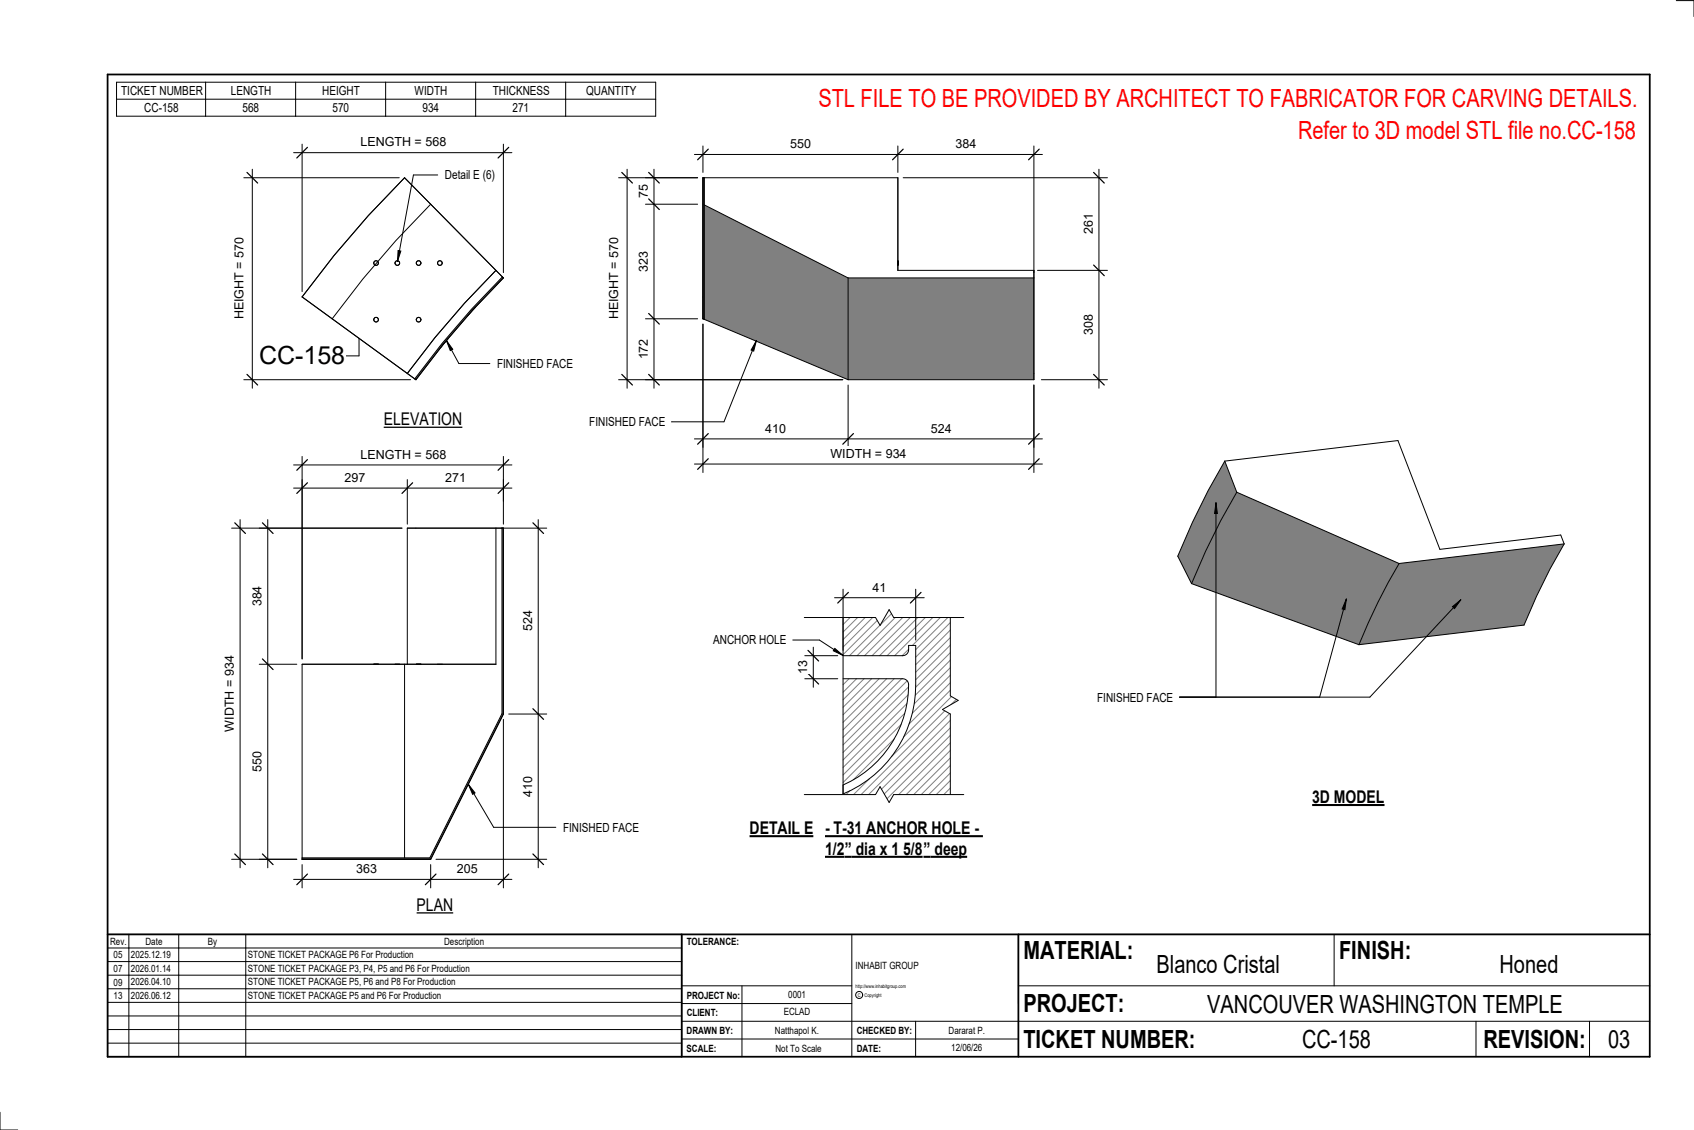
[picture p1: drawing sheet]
<svg xmlns="http://www.w3.org/2000/svg" width="914mm" height="610mm" viewBox="0 0 914 610" stroke-linecap="round" stroke-linejoin="round" font-family="sans-serif">
<g fill="#808080">
<path d="M668 266l87 38a313 313 0 0 0-21 44l-91-33 8-18 8-16z"/>
<path d="M661 249l7 17-9 15-8 16-8 18-7-15 8-18 8-17z"/>
<path d="M755 304l89-11-7 14-8 15-6 15-89 11 10-23z"/>
</g>
<path d="M661 249l-9 16-8 17-8 18 7 15M661 249l7 17M661 249l94-11 22 58 65-7 2 4M668 266l-9 15-8 16-8 18M668 266l87 38M844 293l-7 14-8 15-6 15-89 11M844 293l-89 11M643 315l91 33M755 304a313 313 0 0 0-21 44" fill="none" stroke="#000" stroke-width=".54"/>
<g fill="#808080">
<path d="M380 111l78 39v55l-78-33z"/>
<path d="M458 150h100v55h-100z"/>
</g>
<path d="M379 96h1v76h-1z" fill="#7c7c7c"/>
<g fill="none" stroke="#000" stroke-width=".54">
<path d="M379 96v64M379 96v76M379 96h106M380 96v76h-1M485 96v50M379 110v62M380 111l78 39M458 150v55M458 150h100M485 141v1zM485 142v1zM485 146h73"/>
<path d="M558 146v59M558 150v55M558 146v4M379 172l79 33M458 205h100"/>
</g>
<path d="M271 149l1 1-17 17-16 19-15 19v-1l15-19 15-18z" fill="#7c7c7c"/>
<g fill="none" stroke="#000" stroke-width=".54">
<path d="M268 146l-17 18-16 18-15 19M272 150l-40-40-18 20-18 20-17 22 45 33M272 150l-54-54-19 20-19 22-17 22 61 45M272 150l-17 17-16 19-15 19M272 150l-1-1-17 18-15 18-15 19v1M257 166l-5 4M242 183l-4 5"/>
<circle cx="203" cy="142" r="1.2"/>
<circle cx="214" cy="142" r="1.2"/>
<circle cx="226" cy="142" r="1.2"/>
<circle cx="237" cy="142" r="1.2"/>
<circle cx="203" cy="172" r="1.2"/>
<circle cx="226" cy="172" r="1.2"/>
</g>
<path d="M271 285h1v100l-40 79h-69v-1h69l39-78z" fill="#7c7c7c"/>
<g fill="none" stroke="#000" stroke-width=".54">
<path d="M220 285h48M220 285h52M220 285v73h48M268 285v73M268 285h4M271 285v100l-39 78h-69M272 285v100M163 358h55v105M163 358v106M163 358h105M202 358h2M213 358h3"/>
<path d="M225 358h2M272 385l-40 79M163 464h55M163 464h69M179 464h53"/>
</g>
<path d="M455 328v26h33l2-2v-4h4a122 122 0 0 1-1 36 63 63 0 0 1-38 44v5h62v-105zM455 366v57a58 58 0 0 0 35-55l-1-1-2-1z" fill="#fff"/>
<g fill="none" stroke="#808080" stroke-width=".54">
<path d="M456 328l-1 1M460 328l-5 5M464 328l-9 9M468 328l-13 13M472 328l-17 17M476 328l-21 21M480 328l-25 25M484 328l-25 26M488 328l-25 26M492 328l-25 26M496 328l-25 26M501 328l-26 26"/>
<path d="M505 328l-26 26M509 328l-26 26M513 328l-20 20M517 328l-23 22M517 332l-23 23M517 336l-23 23M517 340l-23 23M490 350l-3 4M517 344l-23 23M517 348l-23 23M517 352l-23 23M517 356l-23 24"/>
<path d="M517 360l-25 25M458 366l-3 3M462 366l-7 7M466 366l-11 12M470 366l-15 16M475 366l-20 20M479 366l-24 24M483 366l-28 28M487 366l-32 32M490 380l-35 34M490 367l-35 35M490 375l-35 35"/>
<path d="M490 371l-35 35M517 364l-26 27M517 368l-29 30M517 372l-36 36M517 376l-57 57M483 399l-22 22M486 391l-31 31M488 385l-33 33M517 380l-53 53M517 384l-49 49M517 388l-45 45M517 392l-41 41"/>
<path d="M517 397l-36 36M517 401l-32 32M517 405l-28 28M517 409l-24 24M517 413l-20 20M517 417l-16 16M459 427l-4 3M469 420l-13 13M517 421l-12 12M517 425l-8 8M517 429l-4 4M517 433h.1"/>
</g>
<path d="M488 96h110M593 91v118M560 146h38M562 205h36M455 328h62v105h-62zM455 354h33l2-2v-4h4a122 122 0 0 1-1 36 63 63 0 0 1-38 44M455 366h32l2 1 1 1a58 58 0 0 1-35 55" fill="none" stroke="#000" stroke-width=".54"/>
<path d="M590 93l6 6M590 143l6 6M590 202l6 6" fill="none" stroke="#000" stroke-width=".67"/>
<g fill="#fff">
<path d="M584 170h7v11h-7z"/>
<path d="M584 115h7v11h-7z"/>
</g>
<path d="M348 96h29M353 91v118M348 110h29M348 172h29M348 205h107" fill="none" stroke="#000" stroke-width=".54"/>
<path d="M350 93l6 6M350 107l6 6M350 169l6 6M350 202l6 6" fill="none" stroke="#000" stroke-width=".67"/>
<g fill="#fff">
<path d="M344 183h7v11h-7z"/>
<path d="M344 136h7v11h-7z"/>
<path d="M344 99h7v8h-7z"/>
</g>
<path d="M334 96h43M339 91v118M334 205h121" fill="none" stroke="#000" stroke-width=".54"/>
<path d="M336 93l5 6M336 202l5 6" fill="none" stroke="#000" stroke-width=".67"/>
<path d="M328 128h7v44h-7z" fill="#fff"/>
<path d="M379 175v66M458 208v33M558 208v33M375 237h188" fill="none" stroke="#000" stroke-width=".54"/>
<path d="M382 234l-5 6M461 234l-6 6M561 234l-6 6" fill="none" stroke="#000" stroke-width=".67"/>
<g fill="#fff">
<path d="M413 227h11v8h-11z"/>
<path d="M502 227h11v8h-11z"/>
</g>
<path d="M379 175v80M558 208v47M375 250h188" fill="none" stroke="#000" stroke-width=".54"/>
<path d="M382 247l-5 6M561 247l-6 6" fill="none" stroke="#000" stroke-width=".67"/>
<path d="M448 241h41v8h-41z" fill="#fff"/>
<path d="M379 79v14M485 79v14M558 79v68M375 83h188" fill="none" stroke="#000" stroke-width=".54"/>
<path d="M382 80l-5 6M488 80l-6 6M561 80l-6 6" fill="none" stroke="#000" stroke-width=".67"/>
<g fill="#fff">
<path d="M427 74h11v8h-11z"/>
<path d="M516 74h11v8h-11z"/>
</g>
<path d="M163 78v79M272 78v69M158 82h118" fill="none" stroke="#000" stroke-width=".54"/>
<path d="M166 79l-6 6M275 79l-6 6" fill="none" stroke="#000" stroke-width=".67"/>
<path d="M195 73h45v8h-45z" fill="#fff"/>
<path d="M132 96h84M136 91v118M132 205h90" fill="none" stroke="#000" stroke-width=".54"/>
<path d="M133 93l6 6M133 202l6 6" fill="none" stroke="#000" stroke-width=".67"/>
<path d="M125 128h8v44h-8z" fill="#fff"/>
<path d="M215 135h1l-1 6z" fill="#000"/>
<path d="M236 94h-13l-8 47M215 135h1l-1 6z" fill="none" stroke="#000" stroke-width=".54"/>
<path d="M240 91h27v7h-27z" fill="#fff"/>
<path d="M194 183v9h-7" fill="none" stroke="#000" stroke-width=".54"/>
<path d="M140 184h47v16h-47z" fill="#fff"/>
<path d="M163 259v96M220 259v24M272 259v24M158 263h118" fill="none" stroke="#000" stroke-width=".54"/>
<path d="M166 260l-6 6M223 260l-6 6M275 260l-6 6" fill="none" stroke="#000" stroke-width=".67"/>
<g fill="#fff">
<path d="M186 254h11v7h-11z"/>
<path d="M240 254h11v7h-11z"/>
</g>
<path d="M158 251h118M163 246v109M272 246v24" fill="none" stroke="#000" stroke-width=".54"/>
<path d="M166 248l-6 6M275 248l-6 6" fill="none" stroke="#000" stroke-width=".67"/>
<path d="M195 241h45v8h-45z" fill="#fff"/>
<path d="M272 388v91M158 474h118M163 466v13M232 466v13" fill="none" stroke="#000" stroke-width=".54"/>
<path d="M166 472l-6 5M235 472l-5 5M275 472l-6 5" fill="none" stroke="#000" stroke-width=".67"/>
<g fill="#fff">
<path d="M192 465h11v8h-11z"/>
<path d="M247 465h11v8h-11z"/>
</g>
<path d="M140 285h77M145 280v188M140 358h20M140 464h20" fill="none" stroke="#000" stroke-width=".54"/>
<path d="M142 282l5 6M142 355l5 6M142 461l5 5" fill="none" stroke="#000" stroke-width=".67"/>
<g fill="#fff">
<path d="M135 316h8v11h-8z"/>
<path d="M135 405h8v11h-8z"/>
</g>
<path d="M125 285h92M130 280v188M125 464h35" fill="none" stroke="#000" stroke-width=".54"/>
<path d="M127 282l5 6M127 461l5 5" fill="none" stroke="#000" stroke-width=".67"/>
<path d="M120 354h8v41h-8z" fill="#fff"/>
<path d="M271 285h24M291 280v188M275 385h20M235 464h60" fill="none" stroke="#000" stroke-width=".54"/>
<path d="M288 282l5 6M288 382l5 6M288 461l5 5" fill="none" stroke="#000" stroke-width=".67"/>
<g fill="#fff">
<path d="M281 330h8v11h-8z"/>
<path d="M281 419h8v11h-8z"/>
<path d="M513 328h7v105h-7v-48l-4-2 8-5-4-3z"/>
</g>
<path d="M513 328v47l4 3-8 5 4 2v48M428 345h14l13 9M451 350l4 4-5-3z" fill="none" stroke="#000" stroke-width=".54"/>
<path d="M451 350l4 4-5-3z" fill="#000"/>
<g fill="#fff">
<path d="M385 342h39v7h-39z"/>
<path d="M405 441h34v11h-34z"/>
</g>
<path d="M405 451h34" fill="none" stroke="#000" stroke-width="1.1" stroke-linecap="butt"/>
<path d="M434 327h86v6h-38l-2-4-5 8-2-4h-39z" fill="#fff"/>
<path d="M434 333h39l2 4 5-8 2 4h38" fill="none" stroke="#000" stroke-width=".54"/>
<path d="M434 429h39l2-5 5 9 2-4h38v6h-86z" fill="#fff"/>
<path d="M434 429h39l2-5 5 9 2-4h38" fill="none" stroke="#000" stroke-width=".54"/>
<g fill="#fff">
<path d="M445 441h86v11h-86z"/>
<path d="M445 452h11v11h-11z"/>
<path d="M456 452h4v11h-4z"/>
<path d="M460 452h38v11h-38z"/>
<path d="M498 452h4v11h-4z"/>
<path d="M502 452h20v11h-20z"/>
</g>
<path d="M445 451h86M445 462h53M498 462h24" fill="none" stroke="#000" stroke-width="1.1" stroke-linecap="butt"/>
<path d="M434 354h18M439 349v22M434 366h18" fill="none" stroke="#000" stroke-width=".54"/>
<path d="M436 351l6 6M436 363l6 6" fill="none" stroke="#000" stroke-width=".67"/>
<path d="M430 356h7v8h-7z" fill="#fff"/>
<path d="M455 318v33M494 318v27M450 322h49" fill="none" stroke="#000" stroke-width=".54"/>
<path d="M458 320l-6 5M497 320l-6 5" fill="none" stroke="#000" stroke-width=".67"/>
<path d="M471 313h7v8h-7z" fill="#fff"/>
<g fill="none" stroke="#000" stroke-width=".54">
<path d="M905 0h9v9M460 504v66M720 504v28M891 504h-341v37M368 532h92M401 532v38M550 532h341M368 551h523M368 541h92M494 551v19M797 551v19M858 551v19"/>
<path d="M368 561h182M0 600v10h10"/>
<circle cx="464" cy="537" r="1.9"/>
</g>
<path d="M58 40h833v530h-833zM58 504h833M368 504v66M550 504v66" fill="none" stroke="#000" stroke-width=".96"/>
<g fill="#fff">
<path d="M652 534h192v15h-192z"/>
<path d="M513 562h17v6h-17z"/>
<path d="M425 533h10v6h-10z"/>
<path d="M423 543h15v6h-15z"/>
<path d="M418 553h24v6h-24z"/>
<path d="M624 513h68v15h-68z"/>
<path d="M809 513h33v15h-33z"/>
<path d="M512 553h20v6h-20z"/>
<path d="M703 553h37v15h-37z"/>
<path d="M442 45h443v16h-443z"/>
<path d="M868 553h12v15h-12z"/>
<path d="M61 512h5v6h-5z"/>
<path d="M61 520h5v6h-5z"/>
<path d="M61 527h5v6h-5z"/>
<path d="M61 534h5v6h-5z"/>
<path d="M701 63h184v15h-184z"/>
<path d="M207 221h43v11h-43z"/>
</g>
<path d="M207 230h43" fill="none" stroke="#000" stroke-width=".69" stroke-linecap="butt"/>
<path d="M225 483h20v11h-20z" fill="#fff"/>
<path d="M225 492h20" fill="none" stroke="#000" stroke-width=".69" stroke-linecap="butt"/>
<path d="M708 424h40v12h-40z" fill="#fff"/>
<path d="M708 434h39" fill="none" stroke="#000" stroke-width="1.1" stroke-linecap="butt"/>
<g fill="none" stroke="#000" stroke-width=".54">
<path d="M63 44h291v19h-291zM63 54h291M111 44v19M160 44v19M208 44v19M257 44v19M305 44v19M241 184l3 4-1 1zM241 184l7 12h16M58 504h310v66h-310zM58 519h310M58 511h310"/>
<path d="M70 504v66M96 504v66M133 504v66M58 533h310M58 526h310M58 555h310M58 548h310M58 541h310M58 563h310"/>
</g>
<path d="M241 184l3 4-1 1z" fill="#000"/>
<path d="M268 192h41v8h-41z" fill="#fff"/>
<path d="M408 184l-1 5h-2zM408 184l-17 44h-28" fill="none" stroke="#000" stroke-width=".54"/>
<path d="M408 184l-1 5h-2z" fill="#000"/>
<path d="M318 224h41v7h-41z" fill="#fff"/>
<path d="M253 423l3 5-1 1z" fill="#000"/>
<path d="M253 423l3 5-1 1zM253 423l13 23h34" fill="none" stroke="#000" stroke-width=".54"/>
<path d="M304 443h41v7h-41z" fill="#fff"/>
<path d="M656 271l1 6h-1zM656 271v105M727 323l-1 6h-1zM727 323l-15 53M784 327l4-3-3 4zM788 324l-49 52h-102" fill="none" stroke="#000" stroke-width=".54"/>
<path d="M656 271l1 6h-1zM727 323l-1 6h-1zM784 327l4-3-3 4z" fill="#000"/>
<path d="M592 372h41v8h-41z" fill="#fff"/>
<g font-size="13.5" fill="#f00">
<text x="442" y="58">STL FILE TO BE PROVIDED BY ARCHITECT TO FABRICATOR FOR CARVING DETAILS.</text>
<text x="701" y="75">Refer to 3D model STL file no.CC-158</text>
</g>
<g font-size="13.5">
<text x="140" y="197">CC-158</text>
<text x="552" y="517">MATERIAL:</text>
<text x="723" y="517">FINISH:</text>
<text x="624" y="525">Blanco Cristal</text>
<text x="809" y="525">Honed</text>
<text x="552" y="546">PROJECT:</text>
<text x="652" y="546">VANCOUVER WASHINGTON TEMPLE</text>
<text x="552" y="565">TICKET NUMBER:</text>
<text x="703" y="565">CC-158</text>
<text x="801" y="565">REVISION:</text>
<text x="868" y="565">03</text>
</g>
<g font-size="9.4">
<text x="207" y="230">ELEVATION</text>
<text x="708" y="433">3D MODEL</text>
<text x="405" y="450">DETAIL E</text>
<text x="445" y="450">- T-31 ANCHOR HOLE -</text>
<text x="445" y="461">1/2</text>
<text x="456" y="461">”</text>
<text x="462" y="461">dia x 1 5/8</text>
<text x="498" y="461">”</text>
<text x="504" y="461">deep</text>
<text x="225" y="491">PLAN</text>
</g>
<g font-size="6.7">
<text x="65" y="51">TICKET NUMBER</text>
<text x="125" y="51">LENGTH</text>
<text x="174" y="51">HEIGHT</text>
<text x="224" y="51">WIDTH</text>
<text x="266" y="51">THICKNESS</text>
<text x="316" y="51">QUANTITY</text>
<text x="78" y="60">CC-158</text>
<text x="131" y="60">568</text>
<text x="179" y="60">570</text>
<text x="228" y="60">934</text>
<text x="277" y="60">271</text>
<text x="195" y="79">LENGTH = 568</text>
<text x="427" y="80">550</text>
<text x="516" y="80">384</text>
<text x="240" y="97">Detail E (6)</text>
<text x="350" y="107" transform="rotate(-90 350 107)">75</text>
<text x="590" y="126" transform="rotate(-90 590 126)">261</text>
<text x="350" y="147" transform="rotate(-90 350 147)">323</text>
<text x="131" y="172" transform="rotate(-90 131 172)">HEIGHT = 570</text>
<text x="334" y="172" transform="rotate(-90 334 172)">HEIGHT = 570</text>
<text x="590" y="181" transform="rotate(-90 590 181)">308</text>
<text x="350" y="194" transform="rotate(-90 350 194)">172</text>
<text x="268" y="199">FINISHED FACE</text>
<text x="318" y="230">FINISHED FACE</text>
<text x="413" y="233">410</text>
<text x="502" y="233">524</text>
<text x="195" y="247">LENGTH = 568</text>
<text x="448" y="247">WIDTH = 934</text>
<text x="186" y="260">297</text>
<text x="240" y="260">271</text>
<text x="471" y="319">41</text>
<text x="141" y="327" transform="rotate(-90 141 327)">384</text>
<text x="287" y="341" transform="rotate(-90 287 341)">524</text>
<text x="385" y="348">ANCHOR HOLE</text>
<text x="436" y="364" transform="rotate(-90 436 364)">13</text>
<text x="592" y="378">FINISHED FACE</text>
<text x="126" y="395" transform="rotate(-90 126 395)">WIDTH = 934</text>
<text x="141" y="416" transform="rotate(-90 141 416)">550</text>
<text x="287" y="430" transform="rotate(-90 287 430)">410</text>
<text x="304" y="449">FINISHED FACE</text>
<text x="192" y="471">363</text>
<text x="247" y="471">205</text>
</g>
<g font-size="5.4">
<text x="59" y="510">Rev.</text>
<text x="79" y="510">Date</text>
<text x="112" y="510">By</text>
<text x="240" y="510">Description</text>
<text x="371" y="510">TOLERANCE:</text>
<text x="61" y="517">05</text>
<text x="71" y="517">2025.12.19</text>
<text x="134" y="517">STONE TICKET PACKAGE P6 For Production</text>
<text x="61" y="525">07</text>
<text x="71" y="524">2026.01.14</text>
<text x="134" y="524">STONE TICKET PACKAGE P3, P4, P5 and P6 For Production</text>
<text x="462" y="523">INHABIT GROUP</text>
<text x="61" y="532">09</text>
<text x="71" y="532">2026.04.10</text>
<text x="134" y="532">STONE TICKET PACKAGE P5, P6 and P8 For Production</text>
<text x="61" y="539">13</text>
<text x="71" y="539">2026.06.12</text>
<text x="134" y="539">STONE TICKET PACKAGE P5 and P6 For Production</text>
<text x="371" y="539">PROJECT No:</text>
<text x="425" y="538">0001</text>
<text x="371" y="548">CLIENT:</text>
<text x="423" y="548">ECLAD</text>
<text x="371" y="558">DRAWN BY:</text>
<text x="418" y="558">Natthapol K.</text>
<text x="462" y="558">CHECKED BY:</text>
<text x="512" y="558">Dararat P.</text>
<text x="371" y="567">SCALE:</text>
<text x="419" y="567">Not To Scale</text>
<text x="462" y="567">DATE:</text>
<text x="513" y="567">12/06/26</text>
</g>
<g font-size="2.7">
<text x="462" y="533">http://www.inhabitgroup.com</text>
<text x="463" y="538">C</text>
<text x="467" y="538">Copyright</text>
</g>
</svg>
